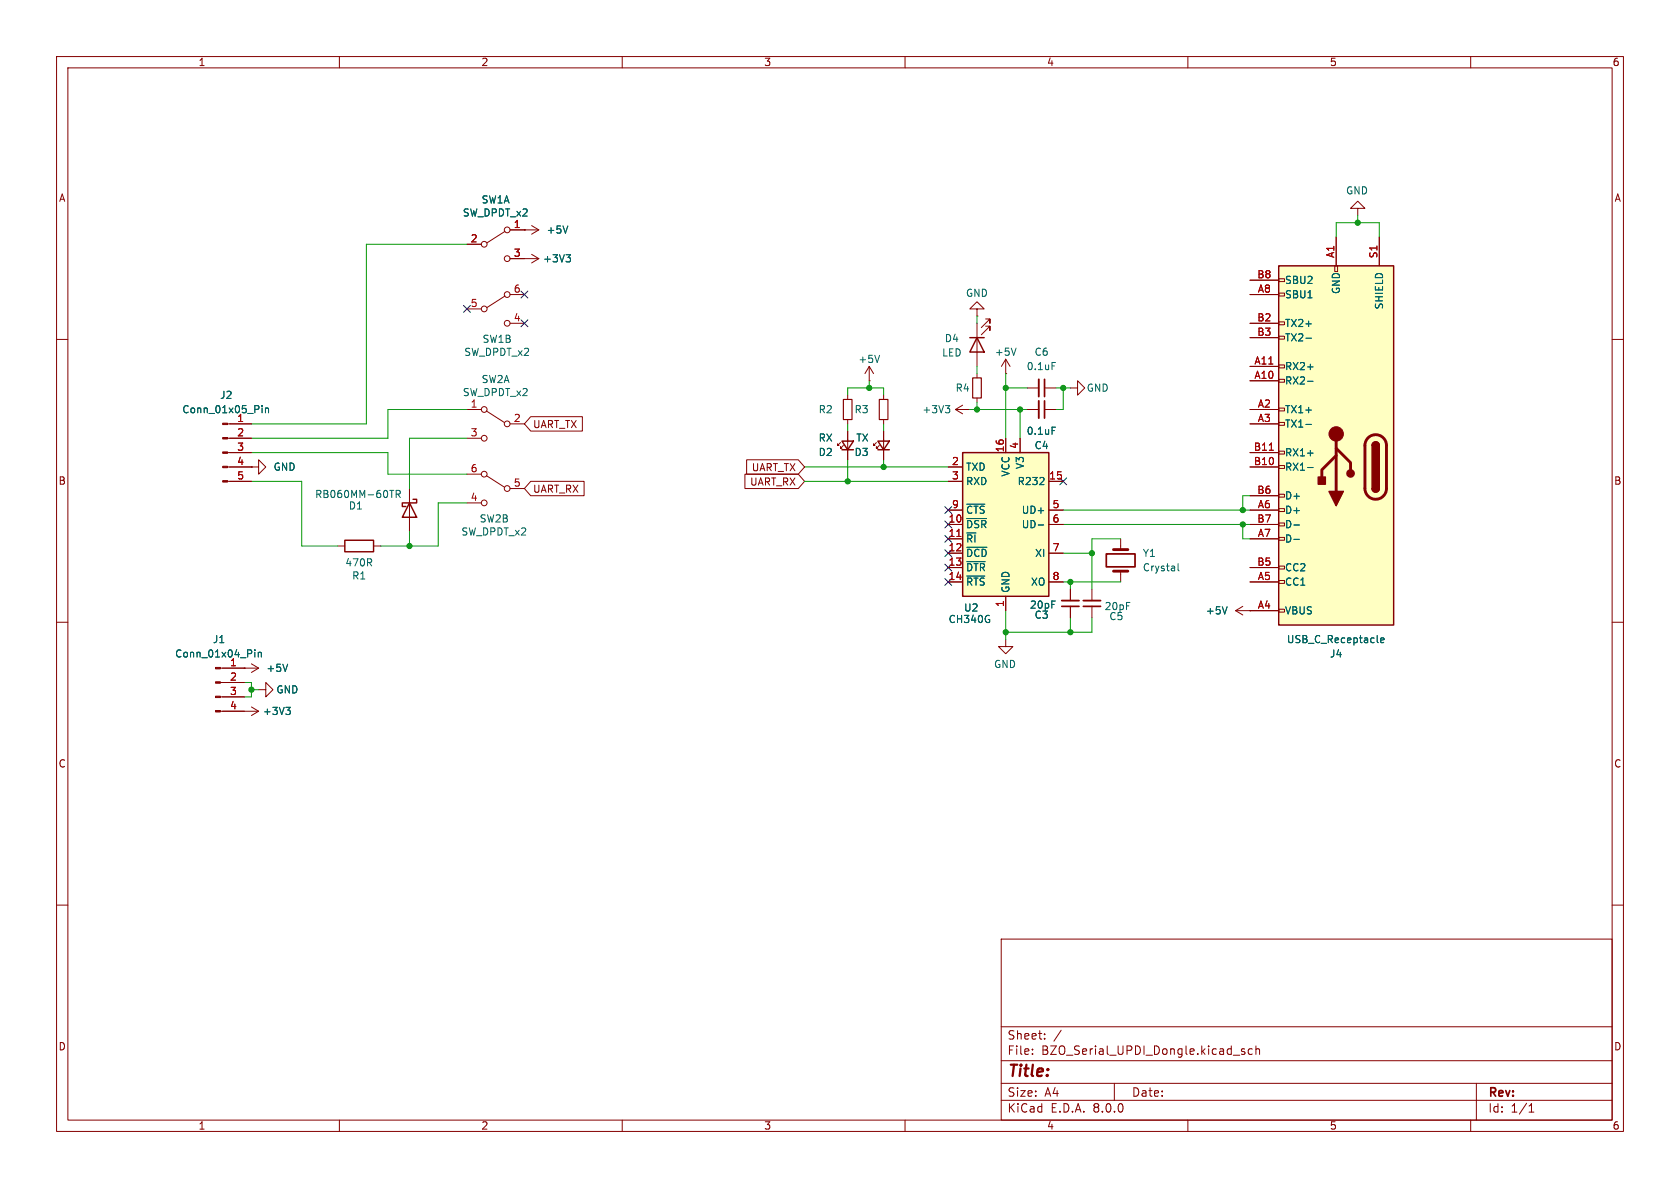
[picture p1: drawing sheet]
<svg xmlns="http://www.w3.org/2000/svg" width="297mm" height="210mm" viewBox="0 0 297 210" stroke-linecap="round" stroke-linejoin="round" font-family="sans-serif">
<g fill="none" stroke="#840000" stroke-width=".18">
<path d="M10 10h277v190h-277zM12 12h273v186h-273zM60 10v2M110 10v2M160 10v2M210 10v2M260 10v2M10 60h2M172.7 57.2v7.6M174.2 56.4h.8v.8v-.8l-1.5 1.5M174.2 57.7h.8v.7v-.7l-1.5 1.5M285 60h2"/>
<path d="M172.7 66v.8M172.7 70.4v.7M189.2 68.6h1.3v1.3l1.3-1.3-1.3-1.3v1.3M59.7 96.5h1.3M66 96.5h1.3M10 110h2M43.2 118.1h.1M43.2 118.1h2.5M44.4 117.3l1.3 .8M45.7 118.1l-1.3 .8M285 110h2M43.2 125.7h2.5"/>
<path d="M44.4 125l1.3 .7M45.7 121.9h1.3v-1.2l1.3 1.2-1.3 1.3v-1.3M45.7 125.7l-1.3 .8M10 160h2M285 160h2M177 166h108v32h-108zM60 198v2M110 198v2M160 198v2M177 194.5h108M177 191.5h108M177 187.5h108"/>
<path d="M177 181.5h108M182.5 186.3v.1M182.5 185.5v.1M184.7 183.6v.1M184.7 182.8v.1M187.6 182.1l-1.3 2M197 191.5v3M210 198v2M220 185.5l-.3-.1-.2 .2v.2l.5 .2v.3h-.5M221.4 185.5l-.4-.1-.3 .3v.4l.1 .2h.6M222 185.5l.2-.1 .4 .1 .1 .9M222 184.9v1.5"/>
<path d="M260 198v2M261 191.5v6.5M270.3 196.6h.9M270.3 195.5l.4-.4v1.5"/>
</g>
<path d="M50.9 117.4l-.5 1.3M50.5 125h.8l-.4 .5M51.1 125.5l.2 .3v.3l-.2 .2" fill="none" stroke="#006464" stroke-width=".18"/>
<path d="M171.4 59.7h2.6M172.7 59.7l1.3 2.5h-2.6zM61 95.5h5v2h-5z" fill="none" stroke="#840000" stroke-width=".25"/>
<path d="M172 66.8h1.5v3.6h-1.5z" fill="none" stroke="#840000" stroke-width=".2"/>
<path d="M226.1 47h20.3v63.5h-20.3z" fill="#ffffc2"/>
<g fill="none" stroke="#840000" stroke-width=".18">
<path d="M240 36.8h1.3l-1.3-1.2-1.2 1.2h1.2v1.3M172.7 54.6h-1.3l1.3-1.3 1.3 1.3h-1.3v1.3M172.7 55.9h.1M221 52.1h5.1M221 57.2h5.1M221 59.7h5.1M221 49.5h5.1M226.1 49.3h1v.5h-1zM226.1 51.8h1v.5h-1zM226.1 56.9h1v.5h-1zM226.1 59.4h1v.5h-1zM236 47h.5v1h-.5z"/>
<path d="M236.2 41.9v5.1M243.8 41.9v5.1M40.2 74.9h4.2M40.2 77.5h4.2M148.6 78.2l-.5 .5v-.2v.2h.2M149.1 78.7l-.5 .5v-.2v.2h.2M149.9 76.2v5.1M177.8 66h.1M177.8 63.5l-.8 1.3M177.8 63.5v2.5M177.8 63.5l.8 1.3M181.6 72.4h2"/>
<path d="M181.6 68.6h2M184.7 72.4h2M184.7 68.6h2M221 67.3h5.1M221 64.8h5.1M221 72.4h5.1M221 74.9h5.1M226.1 64.5h1v.5h-1zM226.1 67.1h1v.5h-1zM226.1 72.1h1v.5h-1zM226.1 74.7h1v.5h-1zM226.1 79.8h1v.5h-1z"/>
<path d="M40.2 82.6h4.2M40.2 80h4.2M40.2 85.1h4.2M44.4 82.6h1.3v-1.3l1.3 1.3-1.3 1.2v-1.2M44.4 82.6h.1M72.4 86.4v7.6M198.1 95.3v1.9M221 90.2h5.1M221 95.3h5.1M221 82.6h5.1M221 80h5.1M221 87.6h5.1"/>
<path d="M221 92.7h5.1M226.1 82.3h1v.5h-1zM226.1 87.4h1v.5h-1zM226.1 89.9h1v.5h-1zM226.1 92.5h1v.5h-1zM226.1 95h1v.5h-1zM39 118.1h4.2M177.8 113v1.3h-1.3l1.3 1.3 1.3-1.3h-1.3M193 104.1v2.1M193 107.2v2M198.1 101v1.9M218.4 108h7.7"/>
<path d="M218.4 108l1.3 .7M219.7 107.2l-1.3 .8M221 108h.1M221 102.9h5.1M221 100.3h5.1M226.1 100.1h1v.5h-1zM226.1 102.6h1v.5h-1zM226.1 107.7h1v.5h-1zM39 125.7h4.2M39 123.2h4.2M39 120.7h4.2"/>
</g>
<path d="M226.1 47h20.3v63.5h-20.3zM148.8 78h2.1l-1 1.5zM148.8 79.5h2.1M242.6 78.7a.64 .64 0 0 1 .6-.6 .64 .64 0 0 1 .6 .6M72.4 88.9l1.3 2.5h-2.6zM73 88.3h.7v.6h-2.6v.6h.7M242.6 86.4a.64 .64 0 0 0 .6 .6 .64 .64 0 0 0 .6-.6" fill="none" stroke="#840000" stroke-width=".25"/>
<path d="M236.2 79.2l2.6 2.6v1.3M236.2 76.7v10.2M241.9 77.4a1.91 1.91 0 0 1 2-.4 1.91 1.91 0 0 1 1.2 1.7v7.7a1.91 1.91 0 0 1-1.9 1.9 1.91 1.91 0 0 1-1.9-1.9v-7.8l.2-.6zM196.8 97.2h2.6M236.2 80.5l-2.5 2.6v1.2M196.8 101h2.6" fill="none" stroke="#840000" stroke-width=".51"/>
<g fill="#840000" stroke="#840000" stroke-width=".25">
<path d="M242.8 78.3a.64 .64 0 0 1 .6-.1 .64 .64 0 0 1 .4 .5h-1.2z"/>
<path d="M242.6 78.7h1.2v7.7h-1.2z"/>
<path d="M242.6 86.4h1.2a.64 .64 0 0 1-.6 .6 .64 .64 0 0 1-.6-.6z"/>
<path d="M234.9 86.9h2.6l-1.3 2.5z"/>
<path d="M233 84.3h1.3v1.3h-1.3z"/>
<circle cx="238.8" cy="83.7" r=".63"/>
</g>
<g fill="#840000" stroke="#840000" stroke-width=".18">
<path d="M39.4 85h.8v.2h-.8z"/>
<path d="M39.4 82.4h.8v.3h-.8z"/>
<path d="M39.4 79.9h.8v.2h-.8z"/>
<path d="M39.4 77.3h.8v.3h-.8z"/>
<path d="M39.4 74.8h.8v.3h-.8z"/>
<path d="M38.1 125.6h.9v.3h-.9z"/>
<path d="M38.1 123.1h.9v.2h-.9z"/>
<path d="M38.1 120.5h.9v.3h-.9z"/>
<path d="M38.1 118h.9v.2h-.9z"/>
<circle cx="236.2" cy="76.7" r="1.27"/>
</g>
<g fill="none" stroke="#006464" stroke-width=".18">
<path d="M230.9 59.8h.9M46.3 71.7v.1M46.3 72.1v.9M46.9 72.1v.9M46.9 72.2l.2-.1 .3 .1 .1 .8M179.6 61.5l-.4 1.3M186 64.1h.6M186 75.5h.6M230.9 75h.9M231.2 67.4h.9M231.2 64.9h.9M68.9 86.7h.7"/>
<path d="M70 87.4l.6-.1 .2-.2-.1-.3-.7-.1v1.3M70.3 87.4l.5 .6M208.3 99.6v1.1l.2 .2M228.7 95.3h1M228.7 92.8h1M231.2 82.6h.9M231.2 80.1h.9M45.1 114.9v.1M45.1 115.3v.8M45.7 115.3v.8M45.7 115.4l.1-.1 .3 .1 .1 .7M216.9 107.3l-.4 1.2"/>
<path d="M244.1 113.2l.6-.1-.1-.3h-.3l-.2 .1v.6h.5"/>
</g>
<path d="M224.4 79.6h.7" fill="none" stroke="#a90000" stroke-width=".18"/>
<path d="M183.6 67.1v3M183.6 70.9v3M191.5 106.2h3.1" fill="none" stroke="#840000" stroke-width=".33"/>
<path d="M184.7 67.1v3M184.7 70.9v3M195.6 97.9h5.1v2.3h-5.1zM191.5 107.2h3.1" fill="none" stroke="#840000" stroke-width=".3"/>
<path d="M170.2 80h15.2v25.4h-15.2z" fill="#ffffc2"/>
<path d="M155.2 78h2l-1 1.5zM155.2 79.5h2M170.2 80h15.2v25.4h-15.2z" fill="none" stroke="#840000" stroke-width=".25"/>
<g fill="none" stroke="#840000" stroke-width=".18">
<path d="M94 39.9l1.2 .7M82.5 43.2h2.6M82.5 54.6h2.6M89.3 40.9l-3.2 2M89.3 52.3l-3.2 2.1M90.2 40.6h5M90.2 45.7h5M90.2 57.2h2.5M90.2 52.1h2.5M92.7 40.6h.1M94 45l1.2 .7M95.2 40.6l-1.2 .8"/>
<path d="M95.2 45.7l-1.2 .8M221 57.2h5.1M221 52.1h5.1M221 59.7h5.1M221 49.5h5.1M236.2 41.9v5.1M243.8 41.9v5.1M40.6 74.9h3.8M40.6 77.5h3.8M82.5 72.4h2.6M82.5 77.5h2.6M86 72.6l3.2 2.1"/>
<path d="M90.2 74.9h2.5M93.8 73.7h9.2v2.5h-9.2l-1.1-1.3zM149.9 69.9v.7M149.9 74.2v.7M149.9 76.2v1.8M149.9 79.5v1.8M153.7 67.3h.1M153.7 64.8l-.8 1.2M153.7 64.8v2.5M153.7 64.8l.7 1.2M154.9 78.2l-.5 .5v-.2v.2h.3M155.4 78.7l-.5 .5v-.2v.2h.3"/>
<path d="M156.2 69.9v.7M156.2 74.2v.7M156.2 76.2v5.1M168.9 72.4h2.5M168.9 72.4l1.3 .8M170.2 71.6l-1.3 .8M177.8 77.5v2.5M180.3 77.5v2.5M181.6 72.4h2M184.7 72.4h2M221 72.4h5.1M221 74.9h5.1"/>
<path d="M221 67.3h5.1M221 64.8h5.1M40.6 85.1h3.8M40.6 82.6h3.8M40.6 80h3.8M44.4 82.6h.1M82.5 88.9h2.6M82.5 83.8h2.6M86 84.1l3.2 2M90.2 86.4h2.5M93.8 85.1h9.5v2.5h-9.5l-1.1-1.2zM131.7 83.8h9.4l1.1 1.3-1.1 1.3h-9.4z"/>
<path d="M132 81.3h9.1l1.1 1.3-1.1 1.2h-9.1zM167.6 92.7h2.6M167.6 95.3h2.6M167.6 97.8h2.6M167.6 85.1h2.6M167.6 82.6h2.6M167.6 90.2h2.6M185.4 92.7h2.6M185.4 97.8h2.6M185.4 85.1h2.6M185.4 90.2h2.6M221 92.7h5.1"/>
<path d="M221 95.3h5.1M221 82.6h5.1M221 90.2h5.1M221 80h5.1M221 87.6h5.1M39.4 118.1h3.8M43.2 118.1h.1M167.6 100.3h2.6M167.6 102.9h2.6M177.8 105.4v2.6M185.4 102.9h2.6M189.2 104.1v2.1"/>
<path d="M189.2 107.2v2M221 108h.1M221 100.3h5.1M221 102.9h5.1M221 108h5.1M39.4 120.7h3.8M39.4 123.2h3.8M39.4 125.7h3.8"/>
<circle cx="85.6" cy="43.2" r=".51"/>
<circle cx="85.6" cy="54.6" r=".51"/>
<circle cx="89.7" cy="45.7" r=".51"/>
<circle cx="89.7" cy="40.6" r=".51"/>
<circle cx="89.7" cy="52.1" r=".51"/>
<circle cx="89.7" cy="57.2" r=".51"/>
<circle cx="85.6" cy="72.4" r=".51"/>
<circle cx="85.6" cy="77.5" r=".51"/>
<circle cx="89.7" cy="74.9" r=".51"/>
<circle cx="85.6" cy="83.8" r=".51"/>
<circle cx="85.6" cy="88.9" r=".51"/>
<circle cx="89.7" cy="86.4" r=".51"/>
</g>
<g fill="none" stroke="#006464" stroke-width=".18">
<path d="M100.4 39.9l-.4 1.3M100.1 45h.8l-.5 .5M100.6 45.5l.3 .3v.3l-.3 .2M230.9 59.8h.9M46.3 71.7v.1M46.3 72.1v.9M46.9 72.1v.9M46.9 72.2l.2-.1 .3 .1 .1 .8M155.5 62.8l-.4 1.3M167.1 71.7h.8l-.4 .5M167.7 72.2l.2 .2v.3l-.2 .3M186 75.5h.6"/>
<path d="M230.9 75h.9M231.2 67.4h.9M231.2 64.9h.9M170.9 91.7h3.5M170.9 96.7h3.6M170.9 99.3h3.3M170.9 89.1h3.2M183.5 92.8h1M228.7 92.8h1M228.7 95.3h1M231.2 82.6h.9M231.2 80.1h.9"/>
<path d="M45.1 114.9v.1M45.1 115.3v.8M45.7 115.3v.8M45.7 115.4l.1-.1 .3 .1 .1 .7M50.9 117.4l-.5 1.3M170.9 101.8h3.2M216.9 107.3l-.4 1.2M244.1 113.2l.6-.1-.1-.3h-.3l-.2 .1v.6h.5M50.5 125h.8l-.4 .5M51.1 125.5l.2 .3v.3l-.2 .2"/>
</g>
<path d="M224.4 79.6h.7M169.2 94.8h.7" fill="none" stroke="#a90000" stroke-width=".18"/>
<path d="M187.7 106.2h3.1" fill="none" stroke="#840000" stroke-width=".33"/>
<path d="M187.7 107.2h3.1" fill="none" stroke="#840000" stroke-width=".3"/>
<path d="M149.1 70.6h1.5v3.6h-1.5zM155.4 70.6h1.6v3.6h-1.6z" fill="none" stroke="#840000" stroke-width=".2"/>
<g fill="none" stroke="#009600" stroke-width=".18">
<path d="M240 38.1v1.3M82.5 43.2h-17.7v31.7h-20.4M172.7 55.9v1.3M236.2 41.9v-2.5h7.6v2.5M82.5 72.4h-13.9v5.1h-24.2M82.5 77.5h-10.1v8.9M149.9 69.9v-1.3h6.3v1.3M149.9 74.9v1.3M153.7 67.3v1.3M156.2 74.9v1.3M171.4 72.4h10.2M172.7 64.8v1.2"/>
<path d="M172.7 71.1v1.3M177.8 68.6h3.8M177.8 66v11.5M180.3 72.4v5.1M186.7 68.6h2.5M188 68.6v3.8h-1.3M44.4 85.1h8.9v11.4h6.4M44.4 80h24.2v3.8h13.9M72.4 94v2.5M82.5 88.9h-5v7.6h-10.2M142.2 85.1h25.4M142.2 82.6h25.4"/>
<path d="M149.9 81.3v3.8M156.2 81.3v1.3M188 90.2h33M188 92.7h33M188 97.8h5M198.1 95.3h-5.1v8.8M219.7 92.7v2.6h1.3M221 87.6h-1.3v2.6M177.8 108v5M188 102.9h10.1M189.2 102.9v1.2M189.2 109.2v2.6"/>
<path d="M193 109.2v2.6h-15.2M43.2 120.7h1.2v2.5h-1.2M44.4 121.9h1.3"/>
</g>
<g fill="none" stroke="#000084" stroke-width=".18">
<path d="M81.9 54l1.3 1.2M83.2 54l-1.3 1.2M92.1 56.5l1.2 1.3M92.1 51.5l1.2 1.2M93.3 56.5l-1.2 1.3M93.3 51.5l-1.2 1.2M167 99.7l1.2 1.2M167 94.6l1.2 1.3M167 89.6l1.2 1.2M167 97.2l1.2 1.2M167 92.1l1.2 1.2M168.2 99.7l-1.2 1.2"/>
<path d="M168.2 94.6l-1.2 1.3M168.2 89.6l-1.2 1.2M168.2 97.2l-1.2 1.2M168.2 92.1l-1.2 1.2M187.4 84.5l1.2 1.2M188.6 84.5l-1.2 1.2M167 102.3l1.2 1.2M168.2 102.3l-1.2 1.2"/>
</g>
<g fill="#009600" stroke="#009600" stroke-width=".18">
<circle cx="72.4" cy="96.5" r=".46"/>
<circle cx="44.4" cy="121.9" r=".46"/>
<circle cx="219.7" cy="92.7" r=".46"/>
<circle cx="219.7" cy="90.2" r=".46"/>
<circle cx="188" cy="68.6" r=".46"/>
<circle cx="177.8" cy="68.6" r=".46"/>
<circle cx="240" cy="39.4" r=".46"/>
<circle cx="193" cy="97.8" r=".46"/>
<circle cx="172.7" cy="72.4" r=".46"/>
<circle cx="180.3" cy="72.4" r=".46"/>
<circle cx="189.2" cy="102.9" r=".46"/>
<circle cx="189.2" cy="111.8" r=".46"/>
<circle cx="177.8" cy="111.8" r=".46"/>
<circle cx="156.2" cy="82.6" r=".46"/>
<circle cx="153.7" cy="68.6" r=".46"/>
<circle cx="149.9" cy="85.1" r=".46"/>
</g>
<text font-size="2.8" fill="#840000" x="178" y="190.9">Title:</text>
<g font-size="2.1" fill="#840000">
<text x="178" y="184">Sheet:</text>
<text x="178" y="186.7">File:</text>
<text x="184.1" y="186.7">BZO_Serial_UPDI_Dongle.kicad_sch</text>
<text x="178" y="196.9">KiCad</text>
<text x="178" y="194.1">Size:</text>
<text x="184.7" y="194.1">A4</text>
<text x="185.7" y="196.9">E.D.A.</text>
<text x="193.3" y="196.9">8.0.0</text>
<text x="200" y="194.1">Date:</text>
<text x="263" y="194.3">Rev:</text>
<text x="263" y="196.9">Id:</text>
<text x="267.1" y="196.9">1/1</text>
</g>
<g font-size="1.8" fill="#840000">
<text x="35" y="11.9">1</text>
<text x="85" y="11.9">2</text>
<text x="135" y="11.9">3</text>
<text x="185" y="11.9">4</text>
<text x="235" y="11.9">5</text>
<text x="285" y="11.9">6</text>
<text x="10.3" y="35.9">A</text>
<text x="285.3" y="35.9">A</text>
<text x="94.1" y="75.9">UART_TX</text>
<text x="132.8" y="83.5">UART_TX</text>
<text x="10.3" y="85.9">B</text>
<text x="94.1" y="87.3">UART_RX</text>
<text x="132.5" y="86">UART_RX</text>
<text x="285.3" y="85.9">B</text>
<text x="10.3" y="135.9">C</text>
<text x="285.3" y="135.9">C</text>
<text x="10.3" y="185.9">D</text>
<text x="285.3" y="185.9">D</text>
<text x="35" y="199.9">1</text>
<text x="85" y="199.9">2</text>
<text x="135" y="199.9">3</text>
<text x="185" y="199.9">4</text>
<text x="235" y="199.9">5</text>
<text x="285" y="199.9">6</text>
</g>
<g font-size="1.8" fill="#006464">
<text x="237.9" y="34.6">GND</text>
<text x="81.7" y="38.5">SW_DPDT_x2</text>
<text x="85" y="36.2">SW1A</text>
<text x="96.5" y="41.5">+5V</text>
<text x="95.9" y="46.6">+3V3</text>
<text x="170.7" y="52.7">GND</text>
<text x="227.1" y="52.9">SBU1</text>
<text x="227.1" y="50.4">SBU2</text>
<text x="237.1" y="52.1" transform="rotate(-90 237.1 52.1)">GND</text>
<text x="227.1" y="58">TX2+</text>
<text x="244.7" y="54.8" transform="rotate(-90 244.7 54.8)">SHIELD</text>
<text x="82" y="63.1">SW_DPDT_x2</text>
<text x="85.2" y="60.8">SW1B</text>
<text x="151.6" y="64.4">+5V</text>
<text x="166.4" y="63.2">LED</text>
<text x="166.9" y="60.7">D4</text>
<text x="175.8" y="63.1">+5V</text>
<text x="181.4" y="65.6">0.1uF</text>
<text x="182.8" y="63.1">C6</text>
<text x="227.1" y="65.6">RX2+</text>
<text x="227.1" y="60.6">TX2-</text>
<text x="38.8" y="70.7">J2</text>
<text x="81.7" y="70.2">SW_DPDT_x2</text>
<text x="85" y="67.9">SW2A</text>
<text x="168.8" y="69.4">R4</text>
<text x="192" y="69.4">GND</text>
<text x="227.1" y="68.2">RX2-</text>
<text x="32.1" y="73.3">Conn_01x05_Pin</text>
<text x="144.6" y="73.3">R2</text>
<text x="151" y="73.3">R3</text>
<text x="163" y="73.3">+3V3</text>
<text x="181.4" y="77.1">0.1uF</text>
<text x="227.1" y="73.3">TX1+</text>
<text x="227.1" y="75.8">TX1-</text>
<text x="48.3" y="83.4">GND</text>
<text x="144.6" y="80.8">D2</text>
<text x="144.6" y="78.3">RX</text>
<text x="151" y="80.8">D3</text>
<text x="151.3" y="78.3">TX</text>
<text x="170.7" y="83.4">TXD</text>
<text x="181.2" y="83" transform="rotate(-90 181.2 83)">V3</text>
<text x="182.8" y="79.6">C4</text>
<text x="227.1" y="83.4">RX1-</text>
<text x="227.1" y="80.9">RX1+</text>
<text x="55.6" y="88.2">RB060MM-60TR</text>
<text x="170.7" y="86">RXD</text>
<text x="178.7" y="84.3" transform="rotate(-90 178.7 84.3)">VCC</text>
<text x="179.8" y="86">R232</text>
<text x="227.1" y="88.5">D+</text>
<text x="61.6" y="90.3">D1</text>
<text x="81.5" y="94.9">SW_DPDT_x2</text>
<text x="84.7" y="92.6">SW2B</text>
<text x="170.7" y="93.6">~{DSR}</text>
<text x="170.7" y="91">~{CTS}</text>
<text x="180.5" y="91">UD+</text>
<text x="180.5" y="93.6">UD-</text>
<text x="227.1" y="91">D+</text>
<text x="227.1" y="93.6">D-</text>
<text x="60.9" y="100.3">470R</text>
<text x="170.7" y="96.1">~{RI}</text>
<text x="170.7" y="98.7">~{DCD}</text>
<text x="170.7" y="101.2">~{DTR}</text>
<text x="182.9" y="98.7">XI</text>
<text x="201.9" y="98.7">Y1</text>
<text x="201.9" y="101.2">Crystal</text>
<text x="227.1" y="96.1">D-</text>
<text x="227.1" y="101.2">CC2</text>
<text x="62.2" y="102.6">R1</text>
<text x="170.7" y="103.7">~{RTS}</text>
<text x="178.7" y="104.9" transform="rotate(-90 178.7 104.9)">GND</text>
<text x="182" y="107.8">20pF</text>
<text x="182.2" y="103.7">XO</text>
<text x="227.1" y="103.7">CC1</text>
<text x="37.5" y="113.9">J1</text>
<text x="167.6" y="110.3">CH340G</text>
<text x="170.3" y="108.3">U2</text>
<text x="182.8" y="109.6">C3</text>
<text x="195.2" y="108.1">20pF</text>
<text x="196" y="109.8">C5</text>
<text x="213.1" y="108.8">+5V</text>
<text x="227.1" y="108.8">VBUS</text>
<text x="227.4" y="113.9">USB_C_Receptacle</text>
<text x="30.9" y="116.4">Conn_01x04_Pin</text>
<text x="47" y="119">+5V</text>
<text x="175.6" y="118.3">GND</text>
<text x="235" y="116.4">J4</text>
<text x="48.8" y="122.8">GND</text>
<text x="46.4" y="126.6">+3V3</text>
</g>
<g font-size="1.8" fill="#a90000">
<text x="90.7" y="40.4">1</text>
<text x="83.1" y="42.9">2</text>
<text x="90.7" y="45.5">3</text>
<text x="236" y="45.7" transform="rotate(-90 236 45.7)">A1</text>
<text x="243.6" y="45.8" transform="rotate(-90 243.6 45.8)">S1</text>
<text x="90.7" y="51.8">6</text>
<text x="222.2" y="49.3">B8</text>
<text x="222.3" y="51.8">A8</text>
<text x="83.1" y="54.4">5</text>
<text x="90.7" y="56.9">4</text>
<text x="222.2" y="56.9">B2</text>
<text x="222.2" y="59.4">B3</text>
<text x="221.7" y="64.5">A11</text>
<text x="221.7" y="67.1">A10</text>
<text x="41.8" y="74.7">1</text>
<text x="41.8" y="77.2">2</text>
<text x="83.1" y="72.1">1</text>
<text x="83.1" y="77.2">3</text>
<text x="90.7" y="74.7">2</text>
<text x="222.3" y="72.1">A2</text>
<text x="222.3" y="74.7">A3</text>
<text x="41.8" y="79.8">3</text>
<text x="41.8" y="82.3">4</text>
<text x="83.1" y="83.6">6</text>
<text x="168.2" y="82.3">2</text>
<text x="177.5" y="80.1" transform="rotate(-90 177.5 80.1)">16</text>
<text x="180.1" y="79.4" transform="rotate(-90 180.1 79.4)">4</text>
<text x="221.6" y="82.3">B10</text>
<text x="221.6" y="79.8">B11</text>
<text x="41.8" y="84.8">5</text>
<text x="83.1" y="88.6">4</text>
<text x="90.7" y="86.1">5</text>
<text x="168.2" y="84.8">3</text>
<text x="168.2" y="89.9">9</text>
<text x="185.4" y="84.8">15</text>
<text x="186" y="89.9">5</text>
<text x="222.2" y="87.4">B6</text>
<text x="222.3" y="89.9">A6</text>
<text x="167.6" y="92.5">10</text>
<text x="167.6" y="95">11</text>
<text x="186" y="92.5">6</text>
<text x="222.2" y="92.5">B7</text>
<text x="222.3" y="95">A7</text>
<text x="167.6" y="97.5">12</text>
<text x="167.6" y="100.1">13</text>
<text x="186" y="97.5">7</text>
<text x="222.2" y="100.1">B5</text>
<text x="167.6" y="102.6">14</text>
<text x="177.5" y="107.4" transform="rotate(-90 177.5 107.4)">1</text>
<text x="186" y="102.6">8</text>
<text x="222.3" y="107.7">A4</text>
<text x="222.3" y="102.6">A5</text>
<text x="40.6" y="117.9">1</text>
<text x="40.6" y="120.4">2</text>
<text x="40.6" y="122.9">3</text>
<text x="40.6" y="125.5">4</text>
</g>
</svg>
